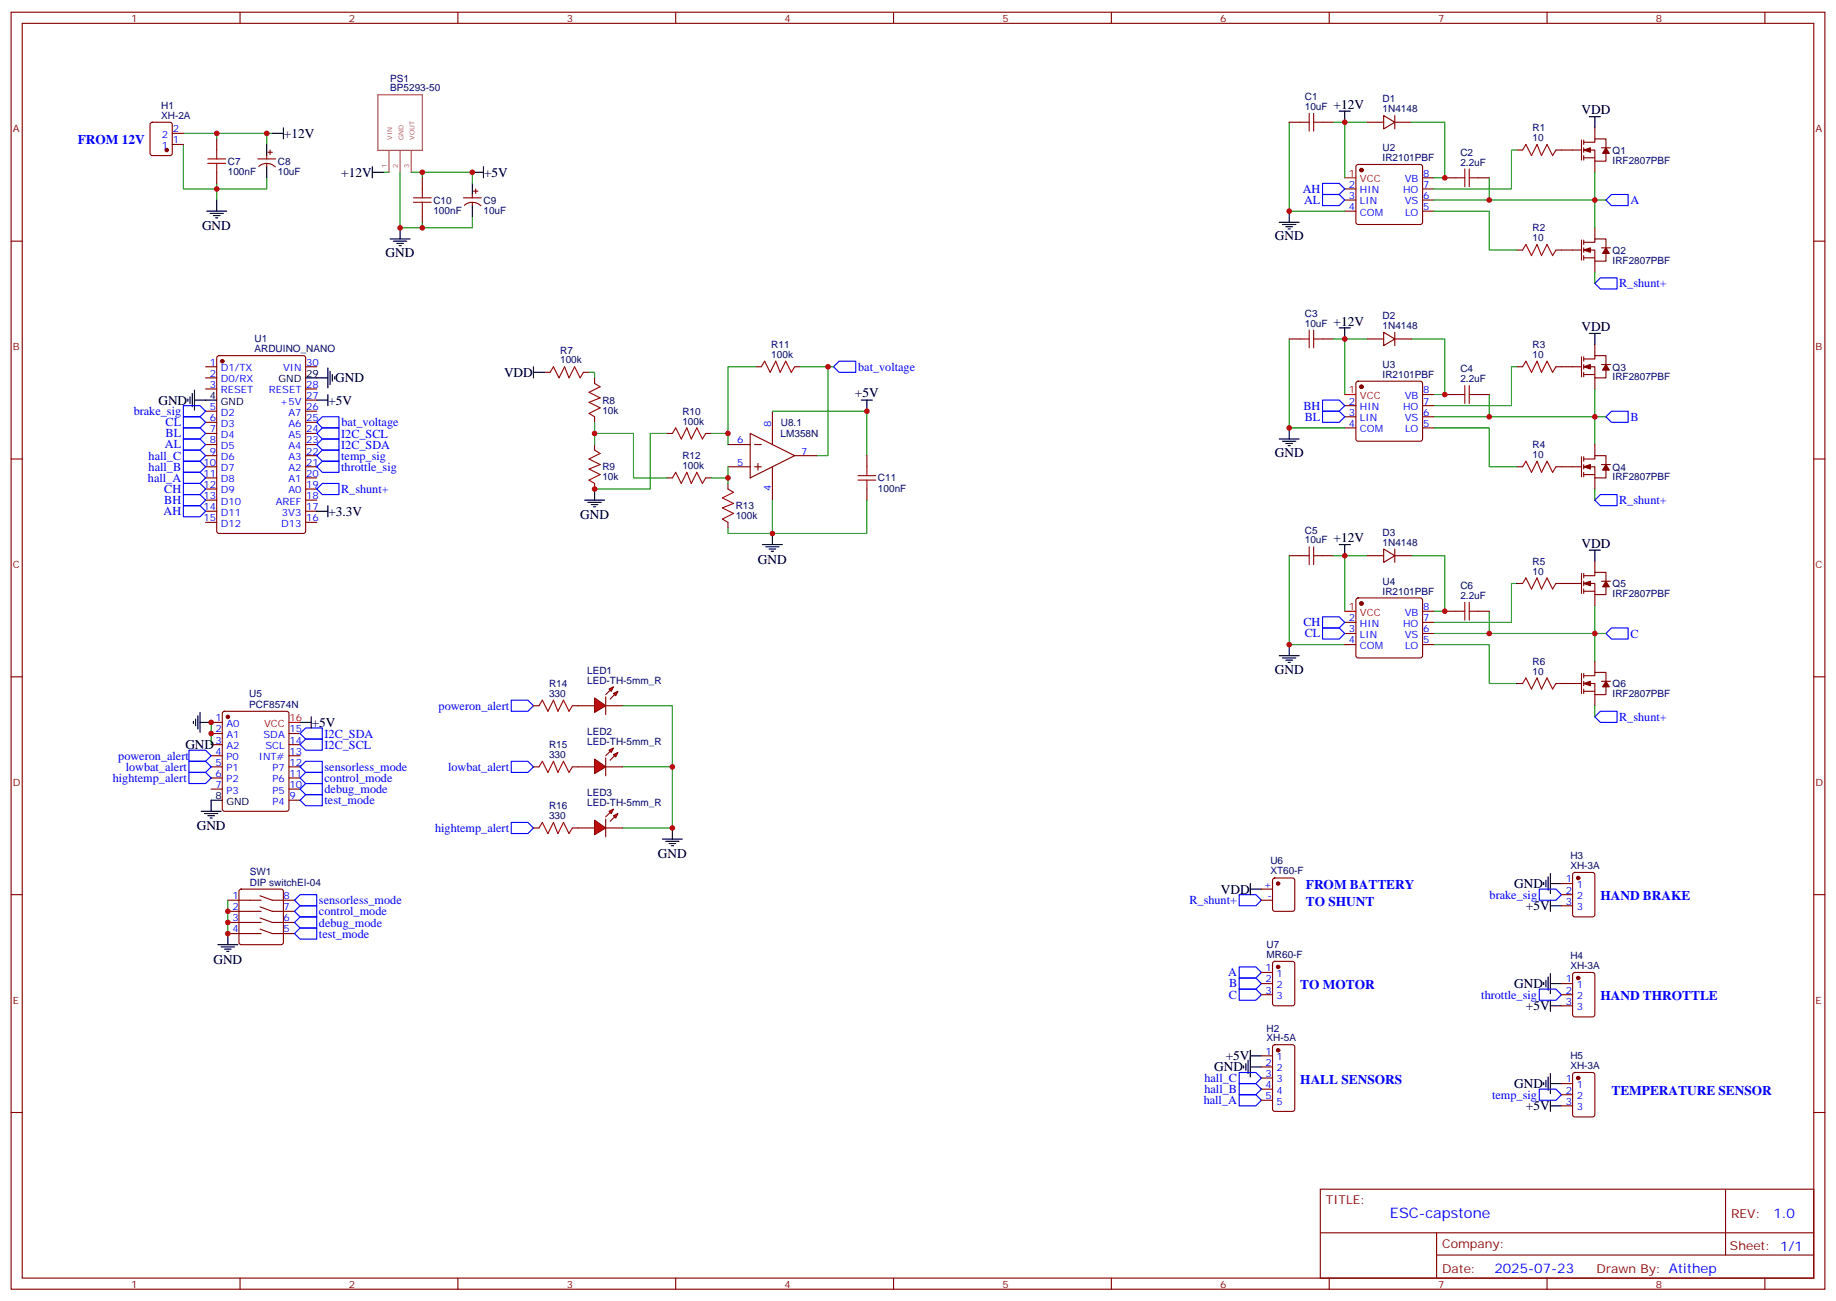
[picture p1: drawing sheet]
<svg xmlns="http://www.w3.org/2000/svg" width="583mm" height="413mm" viewBox="0 0 583 413" stroke-linecap="round" stroke-linejoin="round" font-family="sans-serif">
<g fill="none" stroke="#870000" stroke-width=".35">
<path d="M3.5 3.9h575.8v405.3h-575.8zM7.1 7.4h568.6v398.3h-568.6zM76.2 3.9v3.5M145.3 3.9v3.5M214.5 3.9v3.5M283.6 3.9v3.5M352.8 3.9v3.5M421.9 3.9v3.5M491.1 3.9v3.5M560.2 3.9v3.5M433.9 38.8h5.3M439.2 36.7l3.5 2.1-3.5 2.1z"/>
<path d="M442.7 38.8h5.3M442.7 36.7v4.2M68.8 44.1v3.5M68.8 54.7v3.5M81.8 50.4h5.7M82.1 52.8a3.8 3.8 0 0 1 5.3 .2M84.7 49.4v1M84.7 51.9v1M85 48.3h1.4M85.7 47.6v1.4M134.1 56.4v3.6M151 60v1.4"/>
<path d="M426.9 60h3.5M430.6 52.4l.5-.2h19.7l.5 .2 .3 .5v17.7l-.3 .5-.5 .2h-19.7l-.5-.3-.2-.4v-17.7zM451.6 60h3.5M451.6 56.4h3.5M481.5 47.6h1.8M493.9 47.6h8.1M502 44.4v6.4M502.7 47.6h3.5v3.6h3.6v-3.6M502.7 45.2h3.5v-1.1h3.6v2.8M502.7 44.4v1.5M502.7 46.9v1.4M502.7 49.4v1.4"/>
<path d="M502.7 50.1h3.5M506.2 40.6v3.5M506.2 51.2v3.5M508.4 46.9h2.8M3.5 76.6h3.6M134.1 67v3.6M147.1 62.8h5.7M147.4 65.2a3.8 3.8 0 0 1 5.2 .1M149.9 61.7v1.1M149.9 64.2v1.1M150.3 60.7h1.4M426.9 63.5h3.5"/>
<path d="M426.9 67h3.5M451.6 63.5h3.5M451.6 67h3.5M481.5 79.4h1.8M493.9 79.4h8.1M502 76.2v6.4M502.7 79.4h3.5v3.5h3.6v-3.5M502.7 76.9h3.5v-1.1h3.6v2.9M502.7 76.2v1.4M502.7 78.7v1.4M506.2 72.3v3.5M508.4 78.7h2.8"/>
<path d="M575.7 76.6h3.6M502.7 81.1v1.5M502.7 81.8h3.5M506.2 82.9v3.5M65.3 116.4h3.5M65.3 119.9h3.5M69 113.1l.5-.2h26.8l.7 .4v55.3l-.4 .7h-27.1l-.7-.4v-55.3zM97 116.4h3.5M172.9 118.2h1.7M185.2 118.2h1.8M188.7 119.9v1.8M239.9 116.4h1.8"/>
<path d="M252.2 116.4h1.8M433.9 107.6h5.3M439.2 105.5l3.5 2.1-3.5 2.1zM442.7 105.5v4.2M442.7 107.6h5.3M481.5 116.4h1.8M493.9 116.4h8.1M502 113.2v6.4M502.7 116.4h3.5v3.5h3.6v-3.5M502.7 113.9h3.5v-1h3.6v2.8M502.7 113.2v1.5M502.7 115.7v1.4"/>
<path d="M502.7 118.2v1.4M502.7 118.9h3.5M506.2 109.4v3.5M506.2 119.9v3.6M508.4 115.7h2.8M65.3 123.5h3.5M65.3 130.5h3.5M65.3 134.1h3.5M65.3 137.6h3.5M97 123.5h3.5M97 130.5h3.5M97 134.1h3.5"/>
<path d="M97 137.6h3.5M97 127h3.5M188.7 132.3v1.8M211.7 137.6h1.7M224 137.6h1.8M238.1 137.6l14.1 7-14.1 7.1zM245.2 130.5v10.6M426.9 128.8h3.5M426.9 132.3h3.5M426.9 135.8h3.5M430.6 121.2l.5-.2h19.7l.5 .2 .3 .5v17.6l-.3 .5-.5 .3h-19.7l-.5-.3-.2-.5v-17.6zM451.6 128.8h3.5"/>
<path d="M451.6 132.3h3.5M451.6 135.8h3.5M451.6 125.2h3.5M3.5 145.7h3.6M65.3 141.1h3.5M65.3 144.6h3.5M65.3 148.2h3.5M65.3 151.7h3.5M65.3 155.2h3.5M65.3 158.8h3.5M97 141.1h3.5M97 144.6h3.5"/>
<path d="M97 148.2h3.5M97 151.7h3.5M97 155.2h3.5M97 158.8h3.5M188.7 141.1v1.8M188.7 153.5v1.7M211.7 151.7h1.7M224 151.7h1.8M231.1 141.1h7M231.1 148.2h7M231.1 153.5v1.7M239.5 141.1h2.2"/>
<path d="M239.5 148.2h2.2M240.6 147.1v2.1M245.2 148.2v10.6M252.2 144.6h7.1M275.2 144.6v3.6M275.2 155.2v3.6M481.5 148.2h1.8M493.9 148.2h8.1M502 145v6.3M502.7 148.2h3.5v3.5h3.6v-3.5M502.7 145.7h3.5v-1.1h3.6v2.9M502.7 145v1.4"/>
<path d="M502.7 147.5v1.4M502.7 149.9v1.4M502.7 150.6h3.5M506.2 141.1v3.5M506.2 151.7v3.5M508.4 147.5h2.8M575.7 145.7h3.6M65.3 162.3h3.5M65.3 165.8h3.5M97 162.3h3.5M97 165.8h3.5M231.1 165.8v1.8"/>
<path d="M433.9 176.4h5.3M439.2 174.3l3.5 2.1-3.5 2.1zM442.7 174.3v4.2M442.7 176.4h5.3M506.2 178.2v3.5M426.9 197.6h3.5M430.6 190l.5-.2h19.7l.5 .2 .3 .5v17.6l-.3 .5-.5 .2h-19.7l-.5-.2-.2-.5v-17.6zM451.6 197.6h3.5M451.6 194h3.5M481.5 185.2h1.8M493.9 185.2h8.1M502 182v6.4"/>
<path d="M502.7 185.2h3.5v3.5h3.6v-3.5M502.7 182.7h3.5v-1h3.6v2.8M502.7 182v1.4M502.7 184.5v1.4M502.7 187v1.4M502.7 187.7h3.5M506.2 188.7v3.6M508.4 184.5h2.8M3.5 214.8h3.6M426.9 201.1h3.5M426.9 204.6h3.5M451.6 201.1h3.5"/>
<path d="M451.6 204.6h3.5M481.5 217h1.8M493.9 217h8.1M502 213.8v6.3M502.7 217h3.5v3.5h3.6v-3.5M502.7 214.5h3.5v-1.1h3.6v2.9M502.7 213.8v1.4M502.7 216.3v1.4M502.7 218.7v1.4M502.7 219.4h3.5M506.2 209.9v3.5M508.4 216.3h2.8"/>
<path d="M575.7 214.8h3.6M67 229.3h3.6M67 232.8h3.6M67 236.4h3.6M67 239.9h3.6M70.8 226l.5-.2h19.7l.7 .4v30.6l-.4 .7h-20l-.7-.4v-30.6zM91.7 232.8h3.5M91.7 236.4h3.5M91.7 239.9h3.5M169.3 224h1.8M181.7 224h1.7M506.2 220.5v3.5"/>
<path d="M67 243.4h3.6M67 246.9h3.6M67 250.5h3.6M91.7 243.4h3.5M91.7 246.9h3.5M91.7 250.5h3.5M91.7 254h3.5M169.3 243.4h1.8M181.7 243.4h1.7M169.3 262.8h1.8M181.7 262.8h1.7M3.5 284h3.6"/>
<path d="M72.3 296.3h10.6M72.3 292.8h10.6M72.3 289.3h10.6M72.3 285.7h10.6M76.1 282.4l.5-.2h12.7l.5 .2 .2 .5v16.3l-.3 .5-.4 .2h-12.7l-.5-.3-.3-.4v-16.3zM82.5 294.9l3.9 1.4h7.1M82.5 291.4l3.9 1.4h7.1M82.5 287.9l3.9 1.4h7.1M82.5 284.3l3.9 1.4h7.1M575.7 284h3.6M3.5 353.1h3.6M575.7 353.1h3.6"/>
<path d="M419.1 377.5h156.6v28.2h-156.6zM547.7 377.5v20.9M419.1 391.3h156.5M456 398.4h119.6M456 391.3v14.1M76.2 405.7v3.5M145.3 405.7v3.5M214.5 405.7v3.5M283.6 405.7v3.5M352.8 405.7v3.5M421.9 405.7v3.5M491.1 405.7v3.5"/>
<path d="M560.2 405.7v3.5"/>
</g>
<g fill="#870000" stroke="#870000" stroke-width=".35">
<path d="M509.8 46.9l1 1.8h-2.1z"/>
<path d="M502.7 47.6l2.1-.7v1.4z"/>
<path d="M509.8 78.7l1 1.7h-2.1z"/>
<path d="M502.7 79.4l2.1-.7v1.4z"/>
<path d="M509.8 147.5l1 1.7h-2.1z"/>
<path d="M502.7 148.2l2.1-.7v1.4z"/>
<path d="M509.8 115.7l1 1.8h-2.1z"/>
<path d="M502.7 116.4l2.1-.7v1.4z"/>
<path d="M509.8 216.3l1 1.7h-2.1z"/>
<path d="M502.7 217l2.1-.7v1.4z"/>
<path d="M509.8 184.5l1 1.8h-2.1z"/>
<path d="M502.7 185.2l2.1-.7v1.4z"/>
<circle cx="70.6" cy="114.7" r=".53"/>
<circle cx="432.2" cy="54" r=".53"/>
<circle cx="432.2" cy="122.8" r=".53"/>
<circle cx="432.2" cy="191.6" r=".53"/>
<circle cx="72.3" cy="227.5" r=".53"/>
</g>
<g fill="none" stroke="#000" stroke-width=".35">
<path d="M425.1 35.3h3.5M426.9 35.3v3.5M84.7 45.9v3.5M84.7 52.9v3.5M86.4 42.3h3.6M90 40.6v3.5M118.2 54.7h3.5M118.2 52.9v3.5M149.9 58.2v3.5M149.9 54.7h3.6M153.5 52.9v3.5M65.6 67h6.4"/>
<path d="M66.7 67.7h4.2M67.7 68.4h2.1M68.4 69.1h.7M68.8 63.5v3.5M123.8 75.8h6.4M124.9 76.6h4.2M125.9 77.3h2.2M126.6 78h.8M127 72.3v3.5M149.9 65.3v3.5M406 70.6h6.4M407.1 71.3h4.2"/>
<path d="M408.2 72h2.1M408.9 72.7h.7M409.2 67v3.6M97 119.9h7.1M104.1 116.8v6.3M104.8 117.8v4.3M105.5 118.9v2.1M106.2 119.6v.7M425.1 104.1h3.5M426.9 104.1v3.5M59.6 126.6v.8M60.3 125.9v2.2"/>
<path d="M61 124.9v4.2M61.7 127h7.1M61.7 123.8v6.4M100.5 127h3.6M104.1 125.2v3.6M273.4 127h3.5M275.2 127v3.5M406 139.3h6.4M409.2 135.8v3.5M185.6 158.8h6.3M186.6 159.5h4.3M188.7 155.2v3.6"/>
<path d="M407.1 140.1h4.2M408.2 140.8h2.1M408.9 141.5h.7M100.5 162.3h3.6M104.1 160.5v3.5M187.7 160.2h2.1M188.4 160.9h.7M242 172.9h6.4M243.1 173.6h4.2M244.1 174.3h2.1M244.8 175h.7M245.2 169.3v3.6"/>
<path d="M425.1 172.9h3.5M426.9 172.9v3.5M406 208.1h6.4M407.1 208.8h4.2M408.2 209.5h2.1M408.9 210.3h.7M409.2 204.6v3.5M61.4 229v.7M62.1 228.2v2.2M62.8 227.2v4.2M63.5 229.3h3.5M63.5 226.1v6.4"/>
<path d="M95.2 229.3h3.6M98.8 227.5v3.6M63.9 257.5h6.3M64.9 258.2h4.2M66 258.9h2.1M66.7 259.6h.7M70.6 254h-3.6v3.5M210.3 266.3h6.3M211.3 267.1h4.2M212.4 267.8h2.1M213.1 268.5h.7M213.4 262.8v3.5"/>
<path d="M69.1 299.9h6.4M72.3 296.3v3.6M70.2 300.6h4.2M71.3 301.3h2.1M72 302h.7M490 311.9v.7M490.7 311.1v2.2M491.4 310.1v4.2M492.1 312.2h3.6M492.1 309v6.4M492.1 317.5v3.5M492.1 319.3h3.6"/>
<path d="M394.8 338.3v.7M395.5 337.6v2.1M396.2 336.5v4.3M396.9 338.7h3.5M396.9 333.4v8.4M396.9 335.1h3.5M490 343.6v.7M490.7 342.9v2.1M491.4 341.8v4.3M492.1 340.8v6.3M492.1 349.2v3.6M492.1 351h3.6"/>
<path d="M492.1 344h3.6"/>
</g>
<path d="M426.9 56.4h3.5M426.9 125.2h3.5M426.9 194h3.5M91.7 229.3h3.5" fill="none" stroke="#f00" stroke-width=".35"/>
<g fill="none" stroke="#a10000" stroke-width=".35">
<path d="M66 51.9h5.6M66 50.4h5.6M68.8 47.6v2.8M68.8 51.9v2.8M134.1 60v2.8M483.3 47.6l1.1-1.7 1.7 3.5 1.8-3.5 1.4 3.5 1.8-3.5 1.7 3.5 1.1-1.8M131.2 64.2h5.7M131.2 62.8h5.7M134.1 64.2v2.8M483.3 79.4l1.1-1.8 1.7 3.5 1.8-3.5 1.4 3.5 1.8-3.5 1.7 3.5 1.1-1.7M174.6 118.2l1.1-1.8 1.7 3.5 1.8-3.5 1.4 3.5 1.8-3.5 1.7 3.5 1.1-1.7M241.7 116.4l1-1.7 1.8 3.5 1.7-3.5 1.4 3.5 1.8-3.5 1.8 3.5 1-1.8"/>
<path d="M483.3 116.4l1.1-1.7 1.7 3.5 1.8-3.5 1.4 3.5 1.8-3.5 1.7 3.5 1.1-1.8M188.7 121.7l1.8 1.1-3.5 1.7 3.5 1.8-3.5 1.4 3.5 1.8-3.5 1.7 1.7 1.1M213.4 137.6l1.1-1.8 1.8 3.5 1.7-3.5 1.4 3.5 1.8-3.5 1.8 3.5 1-1.7M188.7 142.9l1.8 1-3.5 1.8 3.5 1.8-3.5 1.4 3.5 1.7-3.5 1.8 1.7 1.1M213.4 151.7l1.1-1.8 1.8 3.6 1.7-3.6 1.4 3.6 1.8-3.6 1.8 3.6 1-1.8M231.1 155.2l1.7 1.1-3.5 1.7 3.5 1.8-3.5 1.4 3.5 1.8-3.5 1.7 1.8 1.1M272.3 152.4h5.7M272.3 151h5.7M275.2 148.2v2.8M275.2 152.4v2.8M483.3 148.2l1.1-1.8 1.7 3.5 1.8-3.5 1.4 3.5 1.8-3.5 1.7 3.5 1.1-1.7M483.3 185.2l1.1-1.8 1.7 3.6 1.8-3.6 1.4 3.6 1.8-3.6 1.7 3.6 1.1-1.8"/>
<path d="M483.3 217l1.1-1.8 1.7 3.5 1.8-3.5 1.4 3.5 1.8-3.5 1.7 3.5 1.1-1.7M171.1 224l1.1-1.8 1.7 3.6 1.8-3.6 1.4 3.6 1.8-3.6 1.7 3.6 1.1-1.8M171.1 243.4l1.1-1.7 1.7 3.5 1.8-3.5 1.4 3.5 1.8-3.5 1.7 3.5 1.1-1.8M171.1 262.8l1.1-1.7 1.7 3.5 1.8-3.5 1.4 3.5 1.8-3.5 1.7 3.5 1.1-1.8"/>
</g>
<g fill="none" stroke="#008700" stroke-width=".35">
<path d="M409.2 38.8v28.2h17.7M433.9 38.8h-7v17.6M448 38.8h10.6v17.6h-3.5M58.2 45.9v14.1h26.5v-3.6M58.2 42.3h28.2M68.8 42.3v1.8M68.8 58.2v5.3M84.7 42.3v3.6M121.7 54.7h1.8M127 54.7v17.6h7.1v-1.7M130.5 54.7h3.6M134.1 56.4v-1.7h15.8v3.5"/>
<path d="M472.7 56.4v7.1M481.5 47.6h-1.7v12.4h-24.7M506.2 54.7v17.6M149.9 68.8v3.5h-15.8M455.1 67h17.6v12.4h8.8M455.1 63.5h54.7M506.2 86.4v3.6M187 118.2h1.7v1.7M239.9 116.4h-8.8v24.7M254 116.4h8.8v28.2h-3.5M262.8 116.4h1.8M409.2 107.6v28.2h17.7"/>
<path d="M433.9 107.6h-7v17.6M448 107.6h10.6v17.6h-3.5M481.5 116.4h-1.7v12.4h-24.7M188.7 137.6h12.4v14.1h10.6M188.7 134.1v7M211.7 137.6h-5.3v17.6h-17.7M225.8 137.6h5.3M245.2 130.5h30v14.1M455.1 135.8h17.6v12.4h8.8M455.1 132.3h54.7M472.7 125.2v7.1M506.2 123.5v17.6"/>
<path d="M225.8 151.7h5.3M231.1 148.2v5.3M245.2 158.8v10.5h-14.1v-1.7M275.2 158.8v10.5h-30M506.2 155.2v3.6M409.2 176.4v28.2h17.7M433.9 176.4h-7v17.6M448 176.4h10.6v17.6h-3.5M472.7 194v7.1M481.5 185.2h-1.7v12.4h-24.7M506.2 192.3v17.6M455.1 204.6h17.6v12.4h8.8"/>
<path d="M455.1 201.1h54.7M67 229.3v7.1M197.6 224h15.8v19.4h-15.8M506.2 224v3.5M213.4 243.4v19.4h-15.8"/>
</g>
<g fill="none" stroke="#00f" stroke-width=".35">
<path d="M419.8 58.2h5.3l1.8 1.8-1.8 1.7h-5.3zM419.8 61.7h5.3l1.8 1.8-1.8 1.8h-5.3zM511.5 61.7h5.3v3.6h-5.3l-1.7-1.8zM506.2 90l1.8-1.8h5.3v3.5h-5.3zM266.3 114.7h5.3v3.5h-5.3l-1.7-1.8zM58.2 132.3h5.3l1.8 1.8-1.8 1.7h-5.3zM58.2 135.8h5.3l1.8 1.8-1.8 1.7h-5.3zM58.2 139.3h5.3l1.8 1.8-1.8 1.8h-5.3zM100.5 134.1l1.8-1.8h5.3v3.5h-5.3zM100.5 137.6l1.8-1.8h5.3v3.5h-5.3zM419.8 127h5.3l1.8 1.8-1.8 1.7h-5.3zM419.8 130.5h5.3l1.8 1.8-1.8 1.8h-5.3z"/>
<path d="M511.5 130.5h5.3v3.6h-5.3l-1.7-1.8zM58.2 142.9h5.3l1.8 1.7-1.8 1.8h-5.3zM58.2 146.4h5.3l1.8 1.8-1.8 1.7h-5.3zM58.2 153.5h5.3l1.8 1.7-1.8 1.8h-5.3zM58.2 157h5.3l1.8 1.8-1.8 1.7h-5.3zM58.2 149.9h5.3l1.8 1.8-1.8 1.8h-5.3zM100.5 144.6l1.8-1.7h5.3v3.5h-5.3zM100.5 141.1l1.8-1.8h5.3v3.6h-5.3zM102.3 153.5h5.3v3.5h-5.3l-1.8-1.8zM102.3 146.4h5.3v3.5h-5.3l-1.8-1.7zM506.2 158.8l1.8-1.8h5.3v3.5h-5.3zM58.2 160.5h5.3l1.8 1.8-1.8 1.7h-5.3z"/>
<path d="M419.8 199.3h5.3l1.8 1.8-1.8 1.7h-5.3zM419.8 195.8h5.3l1.8 1.8-1.8 1.7h-5.3zM509.8 201.1l1.7-1.8h5.3v3.5h-5.3zM60 238.1h5.3l1.7 1.8-1.7 1.8h-5.3zM95.2 232.8l1.8-1.7h5.3v3.5h-5.3zM95.2 236.4l1.8-1.8h5.3v3.5h-5.3zM162.3 222.2h5.3l1.7 1.8-1.7 1.8h-5.3zM506.2 227.5l1.8-1.7h5.3v3.5h-5.3zM60 241.7h5.3l1.7 1.7-1.7 1.8h-5.3zM60 245.2h5.3l1.7 1.7-1.7 1.8h-5.3zM95.2 254l1.8-1.8h5.3v3.6h-5.3zM95.2 250.5l1.8-1.8h5.3v3.5h-5.3z"/>
<path d="M95.2 246.9l1.8-1.7h5.3v3.5h-5.3zM95.2 243.4l1.8-1.7h5.3v3.5h-5.3zM162.3 241.7h5.3l1.7 1.7-1.7 1.8h-5.3zM162.3 261.1h5.3l1.7 1.7-1.7 1.8h-5.3zM393.3 284h5.3l1.8 1.7-1.8 1.8h-5.3zM393.3 310.4h5.3l1.8 1.8-1.8 1.8h-5.3zM393.3 314h5.3l1.8 1.7-1.8 1.8h-5.3zM393.3 306.9h5.3l1.8 1.8-1.8 1.7h-5.3zM488.6 314h5.3l1.8 1.7-1.8 1.8h-5.3zM393.3 347.5h5.3l1.8 1.7-1.8 1.8h-5.3zM393.3 344h5.3l1.8 1.7-1.8 1.8h-5.3zM393.3 340.4h5.3l1.8 1.8-1.8 1.8h-5.3z"/>
<path d="M488.6 345.7h5.3l1.8 1.8-1.8 1.7h-5.3z"/>
</g>
<path d="M119.9 30.1h14.2v17.6h-14.2zM123.5 47.7v7M127 47.7v7M130.5 47.7v7" fill="none" stroke="#a64a4a" stroke-width=".35"/>
<g fill="#f00" stroke="#870000" stroke-width=".35">
<path d="M188.7 221.5l3.6 2.5-3.6 2.1z"/>
<path d="M192.3 221.2v5.6z"/>
</g>
<g fill="#870000" stroke="#870000" stroke-width=".35">
<path d="M192.3 220.5l1.4-1.4z"/>
<path d="M193.7 221.9l1.4-1.4z"/>
</g>
<g fill="#f00" stroke="#870000" stroke-width=".35">
<path d="M193.3 218.7l1.4-.7-.7 1.4z"/>
<path d="M194.7 220.1l1.4-.7-.7 1.4z"/>
</g>
<path d="M183.4 224h5.3M192.3 224h5.3" fill="none" stroke="#870000" stroke-width=".35"/>
<g fill="#f00" stroke="#870000" stroke-width=".35">
<path d="M188.7 240.9l3.6 2.5-3.6 2.1z"/>
<path d="M192.3 240.6v5.6z"/>
</g>
<g fill="#870000" stroke="#870000" stroke-width=".35">
<path d="M192.3 239.9l1.4-1.4z"/>
<path d="M193.7 241.3l1.4-1.4z"/>
</g>
<g fill="#f00" stroke="#870000" stroke-width=".35">
<path d="M193.3 238.1l1.4-.7-.7 1.4z"/>
<path d="M194.7 239.5l1.4-.7-.7 1.4z"/>
</g>
<path d="M183.4 243.4h5.3M192.3 243.4h5.3" fill="none" stroke="#870000" stroke-width=".35"/>
<g fill="#f00" stroke="#870000" stroke-width=".35">
<path d="M188.7 260.3l3.6 2.5-3.6 2.1z"/>
<path d="M192.3 260v5.6z"/>
</g>
<g fill="#870000" stroke="#870000" stroke-width=".35">
<path d="M192.3 259.3l1.4-1.4z"/>
<path d="M193.7 260.7l1.4-1.4z"/>
</g>
<g fill="#f00" stroke="#870000" stroke-width=".35">
<path d="M193.3 257.5l1.4-.7-.7 1.4z"/>
<path d="M194.7 258.9l1.4-.7-.7 1.4z"/>
</g>
<g fill="none" stroke="#870000" stroke-width=".35">
<path d="M47.9 39l.4-.2h5.7l.6 .4 .1 9.5-.5 .6-5.9 .1-.6-.5-.1-9.4zM409.2 38.8h3.5M419.8 38.8h3.5M54.7 45.9h3.5M54.7 42.3h3.5M458.6 56.4h3.5M469.2 56.4h3.5M409.2 107.6h3.5M419.8 107.6h3.5M458.6 125.2h3.5M469.2 125.2h3.5M409.2 176.4h3.5"/>
<path d="M419.8 176.4h3.5M458.6 194h3.5M469.2 194h3.5M183.4 262.8h5.3M192.3 262.8h5.3M404.2 278.9l.4-.2h5.7l.6 .4 .1 9.5-.5 .6-5.9 .1-.6-.5-.1-9.4zM499.4 277.1l.5-.2h5.6l.7 .5v12.9l-.4 .7h-5.9l-.7-.4v-13zM400.4 285.7h3.5M400.4 282.2h3.5M495.7 280.5h3.5M495.7 284h3.5M495.7 287.5h3.5"/>
<path d="M400.4 308.7h3.5M400.4 312.2h3.5M400.4 315.7h3.5M404.2 305.4l.4-.2h5.7l.6 .4 .1 13-.5 .6-5.9 .1-.6-.5-.1-12.9zM495.7 312.2h3.5M495.7 315.7h3.5M495.7 319.3h3.5M499.4 308.9l.5-.2h5.6l.7 .4v13l-.4 .6-5.9 .1-.7-.5v-12.9zM400.4 335.1h3.5M400.4 338.7h3.5M404.2 331.8l.4-.2h5.7l.6 .4 .1 20.1-.5 .6-5.9 .1-.6-.5-.1-20zM400.4 342.2h3.5"/>
<path d="M400.4 345.7h3.5M400.4 349.2h3.5M495.7 344h3.5M495.7 347.5h3.5M495.7 351h3.5M499.4 340.6l.5-.2h5.6l.7 .5v12.9l-.4 .7h-5.9l-.7-.4v-13z"/>
</g>
<path d="M58.2 128.8h5.3l1.8 1.7-1.8 1.8h-5.3zM93.5 296.3l1.7-1.7h5.3v3.5h-5.3zM93.5 292.8l1.7-1.8h5.3v3.6h-5.3zM93.5 289.3l1.7-1.8h5.3v3.5h-5.3zM93.5 285.7l1.7-1.7h5.3v3.5h-5.3zM488.6 282.2h5.3l1.8 1.8-1.8 1.7h-5.3z" fill="none" stroke="#00f" stroke-width=".35"/>
<path d="M423.3 38.8h3.6M423.3 107.6h3.6M423.3 176.4h3.6M72.3 285.7v10.6" fill="none" stroke="#008700" stroke-width=".35"/>
<g fill="none" stroke="#a10000" stroke-width=".35">
<path d="M412.7 38.8h2.9M415.6 36v5.6M417 36v5.6M417 38.8h2.8M462.1 56.4h2.9M465 53.6v5.7M466.4 53.6v5.7M466.4 56.4h2.8M412.7 107.6h2.9M415.6 104.8v5.6M417 104.8v5.6M417 107.6h2.8"/>
<path d="M462.1 125.2h2.9M465 122.4v5.7M466.4 122.4v5.7M466.4 125.2h2.8M412.7 176.4h2.9M415.6 173.6v5.6M417 173.6v5.6M417 176.4h2.8M462.1 194h2.9M465 191.2v5.6M466.4 191.2v5.6M466.4 194h2.8"/>
</g>
<g fill="none" stroke="#000" stroke-width=".35">
<path d="M504.5 37h3.5M506.2 37v3.6M169.3 118.2h3.6M169.3 116.4v3.5M504.5 105.8h3.5M506.2 105.8v3.6M504.5 174.6h3.5M506.2 174.6v3.6M490.7 279.4v2.1M491.4 278.3v4.3M492.1 277.3v6.3M396.9 282.2h3.5"/>
<path d="M396.9 280.5v3.5M490 280.1v.7M492.1 287.5h3.6M492.1 285.7v3.6M492.1 280.5h3.6"/>
</g>
<g fill="#870000" stroke="#870000" stroke-width=".35">
<circle cx="405.7" cy="306.9" r=".53"/>
<circle cx="405.7" cy="280.5" r=".53"/>
<circle cx="52.9" cy="47.6" r=".53"/>
<circle cx="405.7" cy="333.4" r=".53"/>
<circle cx="500.9" cy="342.2" r=".53"/>
<circle cx="500.9" cy="278.7" r=".53"/>
<circle cx="500.9" cy="310.4" r=".53"/>
</g>
<g fill="#c00">
<circle cx="409.2" cy="135.8" r=".88"/>
<circle cx="506.2" cy="132.3" r=".88"/>
<circle cx="506.2" cy="201.1" r=".88"/>
<circle cx="506.2" cy="63.5" r=".88"/>
<circle cx="68.8" cy="60" r=".88"/>
<circle cx="84.7" cy="42.3" r=".88"/>
<circle cx="68.8" cy="42.3" r=".88"/>
<circle cx="134.1" cy="54.7" r=".88"/>
<circle cx="149.9" cy="54.7" r=".88"/>
<circle cx="127" cy="72.3" r=".88"/>
<circle cx="134.1" cy="72.3" r=".88"/>
<circle cx="426.9" cy="176.4" r=".88"/>
<circle cx="426.9" cy="107.6" r=".88"/>
<circle cx="426.9" cy="38.8" r=".88"/>
<circle cx="231.1" cy="137.6" r=".88"/>
<circle cx="231.1" cy="151.7" r=".88"/>
<circle cx="262.8" cy="116.4" r=".88"/>
<circle cx="275.2" cy="130.5" r=".88"/>
<circle cx="245.2" cy="169.3" r=".88"/>
<circle cx="188.7" cy="155.2" r=".88"/>
<circle cx="188.7" cy="137.6" r=".88"/>
<circle cx="213.4" cy="243.4" r=".88"/>
<circle cx="213.4" cy="262.8" r=".88"/>
<circle cx="67" cy="232.8" r=".88"/>
<circle cx="67" cy="229.3" r=".88"/>
<circle cx="72.3" cy="296.3" r=".88"/>
<circle cx="72.3" cy="289.3" r=".88"/>
<circle cx="72.3" cy="292.8" r=".88"/>
<circle cx="458.6" cy="56.4" r=".88"/>
<circle cx="472.7" cy="63.5" r=".88"/>
<circle cx="458.6" cy="125.2" r=".88"/>
<circle cx="472.7" cy="132.3" r=".88"/>
<circle cx="458.6" cy="194" r=".88"/>
<circle cx="472.7" cy="201.1" r=".88"/>
<circle cx="409.2" cy="67" r=".88"/>
<circle cx="409.2" cy="204.6" r=".88"/>
</g>
<text font-size="4.6" fill="#00f" x="441.2" y="386.5">ESC-capstone</text>
<g font-size="4.2">
<text x="423.3" y="34.6">+12V</text>
<text x="502" y="36.3">VDD</text>
<text x="90.1" y="43.8">+12V</text>
<text x="108.3" y="56.1">+12V</text>
<text x="153.6" y="56.1">+5V</text>
<text x="64.1" y="73.1">GND</text>
<text x="404.6" y="76.2">GND</text>
<text x="122.4" y="81.5">GND</text>
<text x="423.3" y="103.4">+12V</text>
<text x="502" y="105.1">VDD</text>
<text x="160" y="119.6">VDD</text>
<text x="106.4" y="121.4">GND</text>
<text x="271.4" y="125.9">+5V</text>
<text x="50.3" y="128.4">GND</text>
<text x="104.2" y="128.4">+5V</text>
<text x="404.6" y="145">GND</text>
<text x="104.2" y="163.7">+3.3V</text>
<text x="184.1" y="164.8">GND</text>
<text x="423.3" y="172.2">+12V</text>
<text x="502" y="173.9">VDD</text>
<text x="240.6" y="178.9">GND</text>
<text x="404.6" y="213.8">GND</text>
<text x="99" y="230.7">+5V</text>
<text x="58.8" y="237.8">GND</text>
<text x="62.4" y="263.6">GND</text>
<text x="208.8" y="272.4">GND</text>
<text x="480.7" y="281.9">GND</text>
<text x="387.5" y="283.7">VDD</text>
<text x="484.4" y="289">+5V</text>
<text x="67.7" y="306">GND</text>
<text x="480.7" y="313.6">GND</text>
<text x="484.4" y="320.7">+5V</text>
<text x="385.4" y="340.1">GND</text>
<text x="389.1" y="336.5">+5V</text>
<text x="480.7" y="345.4">GND</text>
<text x="484.4" y="352.4">+5V</text>
</g>
<g font-size="4.2" fill="#00f">
<text x="24.7" y="45.9">FROM 12V</text>
<text x="414.5" y="282.2">FROM BATTERY</text>
<text x="414.5" y="287.5">TO SHUNT</text>
<text x="508" y="285.7">HAND BRAKE</text>
<text x="412.7" y="314">TO MOTOR</text>
<text x="508" y="317.5">HAND THROTTLE</text>
<text x="412.7" y="344">HALL SENSORS</text>
<text x="511.5" y="347.5">TEMPERATURE SENSOR</text>
<text x="562.9" y="386.7">1.0</text>
<text x="474.4" y="404.1">2025-07-23</text>
</g>
<g font-size="3.9" fill="#00f">
<text x="413.5" y="61.2">AH</text>
<text x="413.9" y="64.8">AL</text>
<text x="517.5" y="64.8">A</text>
<text x="514" y="91.2">R_shunt+</text>
<text x="272.4" y="117.7">bat_voltage</text>
<text x="42.4" y="131.8">brake_sig</text>
<text x="413.7" y="130">BH</text>
<text x="52.6" y="135.3">CL</text>
<text x="108.4" y="135.3">bat_voltage</text>
<text x="414.2" y="133.5">BL</text>
<text x="517.5" y="133.6">B</text>
<text x="52.3" y="142.4">AL</text>
<text x="52.6" y="138.8">BL</text>
<text x="108.3" y="142.4">I2C_SDA</text>
<text x="108.3" y="138.9">I2C_SCL</text>
<text x="47.2" y="145.9">hall_C</text>
<text x="47.2" y="149.4">hall_B</text>
<text x="108.3" y="149.5">throttle_sig</text>
<text x="108.3" y="145.9">temp_sig</text>
<text x="46.9" y="152.9">hall_A</text>
<text x="52.1" y="156.5">CH</text>
<text x="52.1" y="160">BH</text>
<text x="108.3" y="156.4">R_shunt+</text>
<text x="514" y="159.9">R_shunt+</text>
<text x="51.9" y="163.5">AH</text>
<text x="413.7" y="198.8">CH</text>
<text x="414.2" y="202.3">CL</text>
<text x="517.5" y="202.4">C</text>
<text x="139.2" y="225.3">poweron_alert</text>
<text x="514" y="228.7">R_shunt+</text>
<text x="103" y="234.2">I2C_SDA</text>
<text x="103" y="237.6">I2C_SCL</text>
<text x="37.5" y="241.1">poweron_alert</text>
<text x="39.9" y="244.7">lowbat_alert</text>
<text x="103" y="244.7">sensorless_mode</text>
<text x="142.2" y="244.7">lowbat_alert</text>
<text x="35.8" y="248.2">hightemp_alert</text>
<text x="103" y="251.8">debug_mode</text>
<text x="103" y="248.2">control_mode</text>
<text x="103" y="255.3">test_mode</text>
<text x="138.1" y="264.1">hightemp_alert</text>
<text x="101.2" y="287">sensorless_mode</text>
<text x="377.5" y="287">R_shunt+</text>
<text x="472.8" y="285.2">brake_sig</text>
<text x="101.2" y="290.6">control_mode</text>
<text x="101.2" y="294.1">debug_mode</text>
<text x="101.3" y="297.6">test_mode</text>
<text x="389.8" y="309.9">A</text>
<text x="390.1" y="317">C</text>
<text x="390.1" y="313.4">B</text>
<text x="470.2" y="317">throttle_sig</text>
<text x="382.3" y="347">hall_B</text>
<text x="382.3" y="343.5">hall_C</text>
<text x="382.1" y="350.5">hall_A</text>
<text x="473.7" y="348.7">temp_sig</text>
</g>
<g font-size="3.9" fill="#800">
<text x="420.9" y="382.1">TITLE:</text>
<text x="549.5" y="386.7">REV:</text>
<text x="457.8" y="396.3">Company:</text>
<text x="549.1" y="396.9">Sheet: 1/1</text>
<text x="457.8" y="403.9">Date:</text>
<text x="506.8" y="404">Drawn By: Atithep</text>
</g>
<g font-size="3.2" fill="#800">
<text x="41.6" y="6.9">1</text>
<text x="110.8" y="6.9">2</text>
<text x="179.9" y="6.9">3</text>
<text x="249.1" y="6.9">4</text>
<text x="318.2" y="6.9">5</text>
<text x="387.3" y="6.9">6</text>
<text x="456.5" y="6.9">7</text>
<text x="525.6" y="6.9">8</text>
<text x="4.1" y="42">A</text>
<text x="576.3" y="42">A</text>
<text x="4.1" y="111.1">B</text>
<text x="576.3" y="111.1">B</text>
<text x="4.1" y="180.3">C</text>
<text x="576.3" y="180.3">C</text>
<text x="4.1" y="249.4">D</text>
<text x="576.3" y="249.4">D</text>
<text x="4.1" y="318.6">E</text>
<text x="576.3" y="318.6">E</text>
<text x="41.6" y="408.7">1</text>
<text x="110.8" y="408.7">2</text>
<text x="179.9" y="408.7">3</text>
<text x="249.1" y="408.7">4</text>
<text x="318.2" y="408.7">5</text>
<text x="387.3" y="408.7">6</text>
<text x="456.5" y="408.7">7</text>
<text x="525.6" y="408.7">8</text>
</g>
<g font-size="3.2" fill="#000080">
<text x="123.9" y="29">BP5293-50</text>
<text x="123.9" y="25.9">PS1</text>
<text x="51.2" y="34.6">H1</text>
<text x="414.2" y="34.9">10uF</text>
<text x="414.2" y="31.8">C1</text>
<text x="438.9" y="35.6">1N4148</text>
<text x="438.9" y="32.4">D1</text>
<text x="51.2" y="37.7">XH-2A</text>
<text x="486.5" y="41.6">R1</text>
<text x="486.5" y="44.8">10</text>
<text x="72.3" y="52.2">C7</text>
<text x="88.2" y="52.2">C8</text>
<text x="438.9" y="51.2">IR2101PBF</text>
<text x="438.9" y="48.1">U2</text>
<text x="463.6" y="52.6">2.2uF</text>
<text x="463.6" y="49.4">C2</text>
<text x="511.9" y="51.9">IRF2807PBF</text>
<text x="511.9" y="48.8">Q1</text>
<text x="72.3" y="55.5">100nF</text>
<text x="88.2" y="55.5">10uF</text>
<text x="137.6" y="64.6">C10</text>
<text x="153.5" y="64.7">C9</text>
<text x="137.6" y="67.8">100nF</text>
<text x="153.5" y="67.8">10uF</text>
<text x="486.5" y="76.6">10</text>
<text x="486.5" y="73.4">R2</text>
<text x="511.9" y="83.7">IRF2807PBF</text>
<text x="511.9" y="80.6">Q2</text>
<text x="414.2" y="100.6">C3</text>
<text x="438.9" y="101.2">D2</text>
<text x="414.2" y="103.7">10uF</text>
<text x="438.9" y="104.4">1N4148</text>
<text x="80.8" y="111.8">ARDUINO_NANO</text>
<text x="80.8" y="108.7">U1</text>
<text x="177.8" y="112.2">R7</text>
<text x="244.8" y="113.6">100k</text>
<text x="244.8" y="110.4">R11</text>
<text x="486.5" y="113.6">10</text>
<text x="486.5" y="110.4">R3</text>
<text x="177.8" y="115.4">100k</text>
<text x="438.9" y="119.9">IR2101PBF</text>
<text x="438.9" y="116.9">U3</text>
<text x="463.6" y="118.2">C4</text>
<text x="511.9" y="117.6">Q3</text>
<text x="463.6" y="121.4">2.2uF</text>
<text x="511.9" y="120.7">IRF2807PBF</text>
<text x="191.2" y="131.3">10k</text>
<text x="191.2" y="128.1">R8</text>
<text x="216.6" y="131.6">R10</text>
<text x="216.6" y="134.8">100k</text>
<text x="247.8" y="135.2">U8.1</text>
<text x="247.8" y="138.7">LM358N</text>
<text x="486.5" y="142.2">R4</text>
<text x="191.2" y="149.3">R9</text>
<text x="216.6" y="148.9">100k</text>
<text x="216.6" y="145.7">R12</text>
<text x="486.5" y="145.3">10</text>
<text x="511.9" y="149.4">Q4</text>
<text x="191.2" y="152.5">10k</text>
<text x="278.7" y="152.8">C11</text>
<text x="511.9" y="152.4">IRF2807PBF</text>
<text x="233.5" y="161.7">R13</text>
<text x="278.7" y="156">100nF</text>
<text x="233.5" y="164.8">100k</text>
<text x="414.2" y="172.5">10uF</text>
<text x="414.2" y="169.4">C5</text>
<text x="438.9" y="173.2">1N4148</text>
<text x="438.9" y="170">D3</text>
<text x="486.5" y="179.2">R5</text>
<text x="438.9" y="185.7">U4</text>
<text x="486.5" y="182.4">10</text>
<text x="438.9" y="188.7">IR2101PBF</text>
<text x="463.6" y="190.1">2.2uF</text>
<text x="463.6" y="187">C6</text>
<text x="511.9" y="189.5">IRF2807PBF</text>
<text x="511.9" y="186.4">Q5</text>
<text x="186.4" y="213.8">LED1</text>
<text x="486.5" y="214.1">10</text>
<text x="486.5" y="210.9">R6</text>
<text x="79.1" y="221.4">U5</text>
<text x="174.3" y="221.2">330</text>
<text x="174.3" y="218">R14</text>
<text x="186.4" y="217">LED-TH-5mm_R</text>
<text x="511.9" y="221.2">IRF2807PBF</text>
<text x="511.9" y="218.2">Q6</text>
<text x="79.1" y="224.7">PCF8574N</text>
<text x="186.4" y="233.2">LED2</text>
<text x="174.3" y="237.4">R15</text>
<text x="186.4" y="236.4">LED-TH-5mm_R</text>
<text x="174.3" y="240.6">330</text>
<text x="174.3" y="256.8">R16</text>
<text x="186.4" y="255.8">LED-TH-5mm_R</text>
<text x="186.4" y="252.6">LED3</text>
<text x="174.3" y="260">330</text>
<text x="403.2" y="274.3">U6</text>
<text x="498.5" y="275.7">XH-3A</text>
<text x="498.5" y="272.5">H3</text>
<text x="79.3" y="281.1">DIP switchEI-04</text>
<text x="79.3" y="277.8">SW1</text>
<text x="403.2" y="277.5">XT60-F</text>
<text x="402.1" y="303.9">MR60-F</text>
<text x="402.1" y="300.8">U7</text>
<text x="498.5" y="304.3">H4</text>
<text x="498.5" y="307.5">XH-3A</text>
<text x="402.1" y="327.4">H2</text>
<text x="402.1" y="330.5">XH-5A</text>
<text x="498.5" y="339.2">XH-3A</text>
<text x="498.5" y="336">H5</text>
</g>
<g font-size="3.2" fill="#00f">
<text x="54.9" y="42">2</text>
<text x="51.4" y="47.3">1</text>
<text x="51.4" y="43.7">2</text>
<text x="54.9" y="45.5">1</text>
<text x="428.2" y="59.6">2</text>
<text x="445.9" y="57.9">VB</text>
<text x="451.7" y="59.6">7</text>
<text x="451.7" y="56.1">8</text>
<text x="428.2" y="63.1">3</text>
<text x="431.7" y="61.4">HIN</text>
<text x="431.7" y="64.9">LIN</text>
<text x="445.4" y="61.4">HO</text>
<text x="445.9" y="64.9">VS</text>
<text x="451.7" y="63.1">6</text>
<text x="428.2" y="66.7">4</text>
<text x="431.7" y="68.4">COM</text>
<text x="446" y="68.4">LO</text>
<text x="451.7" y="66.7">5</text>
<text x="66.6" y="116.1">1</text>
<text x="66.6" y="119.6">2</text>
<text x="70.1" y="117.8">D1/TX</text>
<text x="89.8" y="117.8">VIN</text>
<text x="97.2" y="116.1">30</text>
<text x="66.6" y="123.1">3</text>
<text x="70.1" y="121.4">D0/RX</text>
<text x="70.1" y="124.9">RESET</text>
<text x="85.4" y="124.9">RESET</text>
<text x="97.2" y="123.1">28</text>
<text x="451.7" y="124.9">8</text>
<text x="66.6" y="130.2">5</text>
<text x="70.1" y="131.9">D2</text>
<text x="88.9" y="128.4">+5V</text>
<text x="91.5" y="131.9">A7</text>
<text x="97.2" y="130.2">26</text>
<text x="97.2" y="126.6">27</text>
<text x="428.2" y="128.4">2</text>
<text x="428.2" y="131.9">3</text>
<text x="431.7" y="130.2">HIN</text>
<text x="445.4" y="130.2">HO</text>
<text x="445.9" y="126.6">VB</text>
<text x="451.7" y="131.9">6</text>
<text x="451.7" y="128.4">7</text>
<text x="66.6" y="133.7">6</text>
<text x="66.6" y="137.2">7</text>
<text x="70.1" y="135.5">D3</text>
<text x="91.5" y="135.5">A6</text>
<text x="97.2" y="137.2">24</text>
<text x="97.2" y="133.7">25</text>
<text x="244.8" y="135.5" transform="rotate(-90 244.8 135.5)">8</text>
<text x="428.2" y="135.5">4</text>
<text x="431.7" y="133.7">LIN</text>
<text x="431.7" y="137.2">COM</text>
<text x="445.9" y="133.7">VS</text>
<text x="446" y="137.2">LO</text>
<text x="451.7" y="135.5">5</text>
<text x="66.6" y="140.8">8</text>
<text x="70.1" y="139">D4</text>
<text x="70.1" y="142.5">D5</text>
<text x="91.5" y="142.5">A4</text>
<text x="91.5" y="139">A5</text>
<text x="97.2" y="140.8">23</text>
<text x="234" y="140.8">6</text>
<text x="64.6" y="147.8">10</text>
<text x="66.6" y="144.3">9</text>
<text x="70.1" y="146.1">D6</text>
<text x="70.1" y="149.6">D7</text>
<text x="91.5" y="149.6">A2</text>
<text x="91.5" y="146.1">A3</text>
<text x="97.2" y="147.8">21</text>
<text x="97.2" y="144.3">22</text>
<text x="234" y="147.8">5</text>
<text x="254.4" y="144.3">7</text>
<text x="64.6" y="151.3">11</text>
<text x="64.6" y="154.9">12</text>
<text x="70.1" y="153.1">D8</text>
<text x="91.5" y="153.1">A1</text>
<text x="97.2" y="154.9">19</text>
<text x="97.2" y="151.3">20</text>
<text x="244.8" y="155.8" transform="rotate(-90 244.8 155.8)">4</text>
<text x="64.6" y="158.4">13</text>
<text x="64.6" y="161.9">14</text>
<text x="70.1" y="156.6">D9</text>
<text x="70.1" y="160.2">D10</text>
<text x="87.5" y="160.2">AREF</text>
<text x="91.5" y="156.6">A0</text>
<text x="97.2" y="161.9">17</text>
<text x="97.2" y="158.4">18</text>
<text x="64.6" y="165.5">15</text>
<text x="70.1" y="163.7">D11</text>
<text x="70.1" y="167.2">D12</text>
<text x="89.2" y="167.2">D13</text>
<text x="89.5" y="163.7">3V3</text>
<text x="97.2" y="165.5">16</text>
<text x="428.2" y="197.2">2</text>
<text x="445.9" y="195.4">VB</text>
<text x="451.7" y="197.2">7</text>
<text x="451.7" y="193.7">8</text>
<text x="428.2" y="200.7">3</text>
<text x="431.7" y="199">HIN</text>
<text x="431.7" y="202.5">LIN</text>
<text x="445.4" y="199">HO</text>
<text x="445.9" y="202.5">VS</text>
<text x="451.7" y="200.7">6</text>
<text x="428.2" y="204.3">4</text>
<text x="431.7" y="206">COM</text>
<text x="446" y="206">LO</text>
<text x="451.7" y="204.3">5</text>
<text x="68.4" y="229">1</text>
<text x="68.4" y="232.5">2</text>
<text x="71.9" y="230.7">A0</text>
<text x="91.9" y="232.5">15</text>
<text x="68.4" y="236">3</text>
<text x="68.4" y="239.5">4</text>
<text x="71.9" y="234.2">A1</text>
<text x="71.9" y="237.8">A2</text>
<text x="83.6" y="234.2">SDA</text>
<text x="84.3" y="237.8">SCL</text>
<text x="91.9" y="239.5">13</text>
<text x="91.9" y="236">14</text>
<text x="68.4" y="243.1">5</text>
<text x="71.9" y="241.3">P0</text>
<text x="71.9" y="244.8">P1</text>
<text x="82.2" y="241.3">INT#</text>
<text x="86.5" y="244.8">P7</text>
<text x="91.9" y="243.1">12</text>
<text x="68.4" y="246.6">6</text>
<text x="68.4" y="250.1">7</text>
<text x="71.9" y="248.4">P2</text>
<text x="71.9" y="251.9">P3</text>
<text x="86.5" y="251.9">P5</text>
<text x="86.5" y="248.4">P6</text>
<text x="91.9" y="250.1">10</text>
<text x="91.9" y="246.6">11</text>
<text x="86.5" y="255.4">P4</text>
<text x="91.9" y="253.6">9</text>
<text x="401.2" y="281.9">+</text>
<text x="497" y="280.1">1</text>
<text x="500.5" y="281.9">1</text>
<text x="73.8" y="285.4">1</text>
<text x="90" y="285.4">8</text>
<text x="402.3" y="285.4">-</text>
<text x="497" y="283.6">2</text>
<text x="497" y="287.2">3</text>
<text x="500.5" y="285.4">2</text>
<text x="73.8" y="288.9">2</text>
<text x="73.8" y="292.5">3</text>
<text x="90" y="292.5">6</text>
<text x="90" y="288.9">7</text>
<text x="500.5" y="288.9">3</text>
<text x="73.8" y="296">4</text>
<text x="90" y="296">5</text>
<text x="401.7" y="308.3">1</text>
<text x="401.7" y="311.9">2</text>
<text x="405.2" y="310.1">1</text>
<text x="497" y="311.9">1</text>
<text x="401.7" y="315.4">3</text>
<text x="405.2" y="313.6">2</text>
<text x="405.2" y="317.1">3</text>
<text x="497" y="315.4">2</text>
<text x="500.5" y="313.6">1</text>
<text x="500.5" y="317.1">2</text>
<text x="497" y="318.9">3</text>
<text x="500.5" y="320.7">3</text>
<text x="401.7" y="334.8">1</text>
<text x="401.7" y="338.3">2</text>
<text x="401.7" y="341.8">3</text>
<text x="405.2" y="336.5">1</text>
<text x="405.2" y="340.1">2</text>
<text x="401.7" y="345.4">4</text>
<text x="405.2" y="343.6">3</text>
<text x="405.2" y="347.1">4</text>
<text x="497" y="343.6">1</text>
<text x="497" y="347.1">2</text>
<text x="500.5" y="345.4">1</text>
<text x="401.7" y="348.9">5</text>
<text x="405.2" y="350.7">5</text>
<text x="497" y="350.7">3</text>
<text x="500.5" y="348.9">2</text>
<text x="500.5" y="352.4">3</text>
</g>
<g font-size="3.2" fill="#f00">
<text x="428.2" y="56.1">1</text>
<text x="431.7" y="57.9">VCC</text>
<text x="428.2" y="124.9">1</text>
<text x="431.7" y="126.6">VCC</text>
<text x="428.2" y="193.7">1</text>
<text x="431.7" y="195.4">VCC</text>
<text x="83.8" y="230.7">VCC</text>
<text x="91.9" y="229">16</text>
</g>
<g font-size="3.2">
<text x="97.2" y="119.6">29</text>
<text x="88.4" y="121.4">GND</text>
<text x="66.6" y="126.6">4</text>
<text x="70.1" y="128.4">GND</text>
<text x="68.4" y="253.6">8</text>
<text x="71.9" y="255.4">GND</text>
</g>
<g font-size="2.1" fill="#a54b4b">
<text x="124.5" y="44.4" transform="rotate(-90 124.5 44.4)">VIN</text>
<text x="128" y="44.4" transform="rotate(-90 128 44.4)">GND</text>
<text x="131.6" y="44.4" transform="rotate(-90 131.6 44.4)">VOUT</text>
<text x="122.8" y="53.4" transform="rotate(-90 122.8 53.4)">1</text>
<text x="126.3" y="53.4" transform="rotate(-90 126.3 53.4)">2</text>
<text x="129.8" y="53.4" transform="rotate(-90 129.8 53.4)">3</text>
</g>
</svg>
